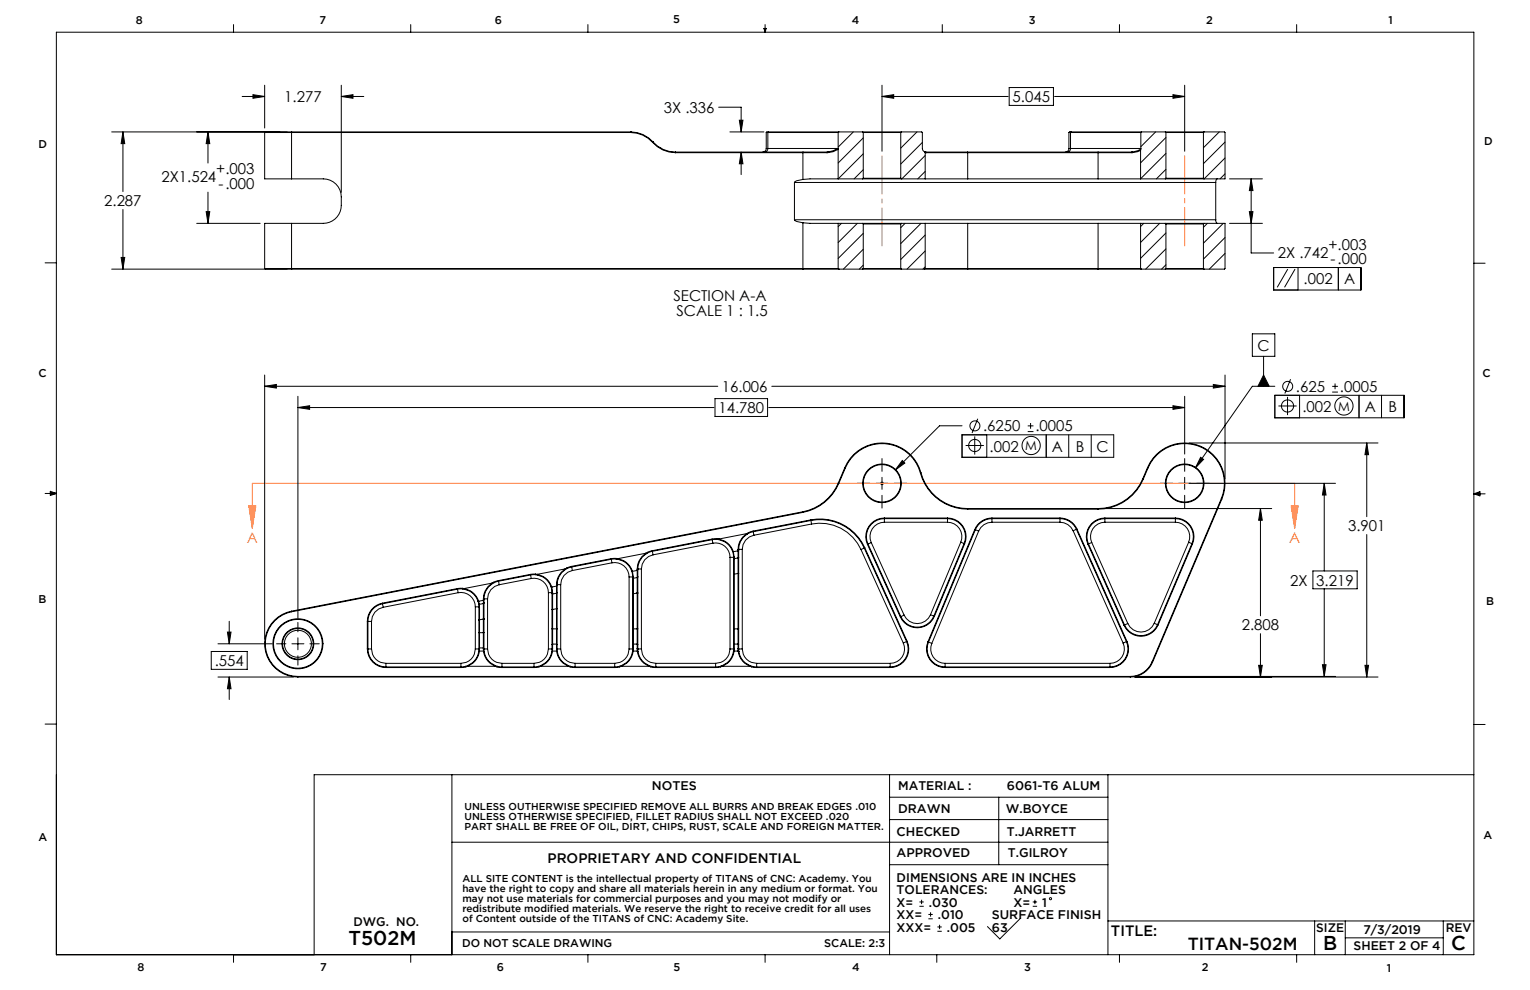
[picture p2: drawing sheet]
<svg xmlns="http://www.w3.org/2000/svg" width="432mm" height="279mm" viewBox="0 0 432 279" stroke-linecap="round" stroke-linejoin="round" font-family="sans-serif">
<g fill="none" stroke="#000" stroke-width=".28">
<path d="M15.9 9.1h400.1v260.3h-400.1zM65.9 6.9v2.2M115.9 6.9v2.2M165.9 6.9v2.2M215.6 8h.6l-.3 1.1zM215.7 8l.2 1.1M215.9 6.9v2.2M216 8l-.1 1.1M265.9 6.9v2.2M315.9 6.9v2.2M365.9 6.9v2.2M31.5 37.2h49.5"/>
<path d="M34.7 37.2l.5 3.3h-1zM34.7 37.2v16.9M58.7 37.2v8.8M58.7 37.2l.5 3.3h-1zM68.3 27.2h6.4M71.4 26.7l3.3 .5-3.3 .5zM74.7 24.1v12M96.3 27.2l3.3-.5v1zM96.3 27.2h6.4M96.3 24.1v30.2M202.8 30.3h6.4v6.9M206 37.2h9.6"/>
<path d="M208.7 33.9h1l-.5 3.3zM248.9 27.2l3.3-.5v1zM248.9 24.1v18.6M248.9 27.2h35.6M284.8 24.7h12.5v5h-12.5zM297.6 27.2h36.7M331 26.7l3.3 .5-3.3 .5zM334.3 24.1v18.6M34.7 59.1v16.9M58.2 59.7h1l-.5 3.3zM58.7 54.2v8.8M209.2 42.9l.5 3.3h-1z"/>
<path d="M209.2 42.9v6.4M347 50.5h9.3M352.6 59.7h1l-.5 3.3zM353.1 50.5v20.9h6.4M353.1 50.5l.5 3.3h-1zM12.7 74.2h3.2M31.5 76h49.5M34.2 72.7h1l-.5 3.3zM55.5 63h17.9M347 63h9.3M359.5 75.5h24.6v6.4h-24.6zM363.4 75.9l-2.9 5.2"/>
<path d="M365.5 75.9l-3 5.2M366.3 75.5v6.4M377.7 75.5v6.4M416 74.3h3.1M353.4 94.2h6.4v6.4h-6.4zM74.7 109l3.3-.5v1zM74.7 109h127.9M74.7 105.8v74.6M84.1 115l3.3-.5v1zM84.1 111.8v62.6M84.1 115h117.4M201.8 112.5h14.8v5h-14.8z"/>
<path d="M216.9 115h117.4M217.8 109h127.9M275.9 118.2l-1.6 4M290.9 119.4v1.6M331 114.5l3.3 .5-3.3 .5zM334.3 111.8v16.4M342.4 108.5l3.3 .5-3.3 .5zM345.7 105.8v29.3M356.6 105.8l1.6 3.2h-3.2zM356.6 100.6v8.4M359.8 111.6h36.4v6.3h-36.4zM359.8 109h-6.4l-16 23.1"/>
<path d="M360.8 114.6h5.1M363.4 112v5.1M364.2 107l-1.6 4.1M366.8 111.6v6.3M376 110.7h1.6M376 109h1.6M376.8 108.2v1.6M383.5 111.6v6.3M389.9 111.6v6.3M12.7 139.3h3.2M14.2 139l1.7 .3M14.2 138.7l1.7 .6-1.7 .5z"/>
<path d="M15.9 139.3l-1.7 .2M241.9 136.4h3.6M247.2 136.4h3.4M248.6 136.1l.7 .7M248.9 129.4v3.6M248.9 134.7v3.4M248.9 139.8v3.6M249.3 136.1l-.7 .7M252.3 136.4h3.6M254.6 130l.8 .7-2.7 2zM271.5 120.2h-6.3l-12.5 12.5M271.5 122.7h42.8v6.4h-42.8z"/>
<path d="M272.5 125.7h5.2M275.1 123.2v5.1M278.5 122.7v6.4M290 121.8h1.7M290 120.2h1.7M295.3 122.7v6.4M301.6 122.7v6.4M308 122.7v6.4M327.4 136.4h3.6M332.6 136.4h44.3M334.3 129.4v3.6M334.3 134.7v3.4"/>
<path d="M334.3 139.8v3.6M335.6 125h53.3M338.8 129.1l.9 .5-2.3 2.5zM373.7 136.4l.5 3.3h-1zM373.7 136.4v24.7M385.7 125l.5 3.3h-1zM385.7 125v20.8M416 139.4h3.1M416 139.4l1.7-.6v1.1zM416 139.4l1.7 .2M417.7 139.1l-1.7 .3M311.2 143.5h47.7"/>
<path d="M355.7 143.5l.5 3.3h-1zM355.7 143.5v30.3M385.7 150.9v40.2M64.2 178.4h1l-.5 3.3zM64.7 175.3v6.4M84.1 175.7v2.6M84.1 180v3.4M355.7 178.8v12.3M370.5 161.1h12.5v5.1h-12.5zM373.7 166.2v24.7M59.6 183.9h10.2v5h-10.2zM61.5 181.7h15.3"/>
<path d="M61.5 191.1h21.3M64.7 191.1v6.3M64.7 191.1l.5 3.3h-1zM78 181.7h2.7M82.4 181.7h3.4M84.1 185.1v2.6M87.5 181.7h2.6M320.2 191.1h68.7M320.2 190.9h56.7M355.2 187.8h1l-.5 3.3zM373.2 187.6h1l-.5 3.3zM385.2 187.8h1l-.5 3.3z"/>
<path d="M12.7 204.4h3.2M127.5 218.6v50.8M251.1 218.6v50.8M312.7 218.6v50.8M416 204.5h3.1M416 218.6h-327.3v50.8M127.5 237.7h185.2M251.1 231.3h61.6M251.1 225h61.6M281.9 225v19M251.1 244h61.6M259.5 255.8h1.2"/>
<path d="M259.5 254.6h1.2M260.1 253.9v1.3M262 259.3h1.2M262 258.1h1.2M262.6 257.5v1.2M288 259.1l-5.8 5.9-3.5-3.5M291.5 255.8h1.2M291.5 254.6h1.2M292.1 253.9v1.3M312.7 259.9h103.3M371 259.9v9.5M379.7 259.9v9.5"/>
<path d="M407.3 259.9v9.5M65.9 269.4v2.2M115.9 269.4v2.2M127.5 263h123.6M165.9 269.4v2.2M215.9 269.4v2.2M264.4 269.4v2.2M264.6 262.8h1.2M264.6 261.6h1.2M265.2 261v1.2M315.9 269.4v2.2M365.9 269.4v2.2"/>
<path d="M379.7 264.7h27.6"/>
<circle cx="363.4" cy="114.6" r="1.71"/>
<circle cx="363.4" cy="109" r="1.41"/>
<circle cx="379.3" cy="114.6" r="2.57"/>
<circle cx="275.1" cy="125.7" r="1.71"/>
<circle cx="275.1" cy="120.2" r="1.41"/>
<circle cx="291" cy="125.7" r="2.57"/>
<circle cx="296.5" cy="253.6" r=".31"/>
</g>
<path d="M70.2 142.8h2l-1 6.3zM71.2 149.1v-12.7h294.2v12.7M364.4 142.8h2l-1 6.3z" fill="none" stroke="#ff8040" stroke-width=".28"/>
<path d="M248.9 44v25.4M334.3 69.4v-25.4" fill="none" stroke="#ff8040" stroke-width=".28" stroke-dasharray="15.2 1.3 1.3 1.3" stroke-dashoffset="4.4"/>
<path d="M356.6 105.8l1.6 3.2h-3.2z" fill="#000"/>
<path d="M70.2 142.8h2l-1 6.3zM364.4 142.8h2l-1 6.3z" fill="#ff8040"/>
<path d="M84.1 115l3.3-.5v1zM331 114.5l3.3 .5-3.3 .5zM338.8 129.1l-1.4 3 2.3-2.5zM64.2 178.4h1l-.5 3.3zM64.7 191.1l.5 3.3h-1zM373.7 136.4l.5 3.3h-1zM373.2 187.6h1l-.5 3.3zM385.2 187.8h1l-.5 3.3zM385.7 125l.5 3.3h-1zM74.7 109l3.3-.5v1zM342.4 108.5l3.3 .5-3.3 .5zM254.6 130l-1.9 2.7 2.7-2zM355.7 143.5l.5 3.3h-1zM355.2 187.8h1l-.5 3.3zM248.9 27.2l3.3-.5v1zM331 26.7l3.3 .5-3.3 .5zM352.6 59.7h1l-.5 3.3zM353.1 50.5l.5 3.3h-1zM58.7 37.2l.5 3.3h-1zM58.2 59.7h1l-.5 3.3zM34.2 72.7h1l-.5 3.3zM34.7 37.2l.5 3.3h-1zM96.3 27.2l3.3-.5v1zM71.4 26.7l3.3 .5-3.3 .5zM209.2 42.9l.5 3.3h-1zM208.7 33.9h1l-.5 3.3z" fill="#000"/>
<g fill="none" stroke="#000" stroke-width=".28">
<path d="M74.7 37.4h7.6M74.7 37.4v13.1h7.6M82.3 37.4h95.7a8.3 8.3 0 0 1 6.2 2.8M82.3 37.4v13.1M82.3 37.2h-7.4l-.2 .2M82.3 37.2h95.7M82.3 37.2v.2M178 37.2h.1M178 37.2a8.5 8.5 0 0 1 6.3 2.9M178 37.2l-.1 .2M216.3 37.4h.4M216.3 37.4v4.5"/>
<path d="M216.7 37.4v4.5M216.7 37.4h19.8M216.9 37.2l-.6 .2M216.9 37.2h26.6M216.9 37.2l-.2 .2M236.5 37.4v13.1M236.7 37.2l-.2 .2M240.8 37.2l-4.3 4.3M243.5 37.2h10.9M243.5 37.2l.1 .2M243.6 37.4h10.6M243.6 37.4v12.9"/>
<path d="M243.6 38.9l-7.1 7.1M254.2 37.4v12.9M254.4 37.2h5.7l.2 .2v4.5l.2 .6 .4 .3M254.4 37.2l-.2 .2M258.8 37.2l-4.6 4.6M301.7 37.4h.4M301.7 37.4v4.5M302.1 37.4h19.9M302.1 37.4v4.5M302.3 37.2l-.6 .2M302.3 37.2h26.6M302.3 37.2l-.2 .2"/>
<path d="M322 37.4v4.5M322.2 37.2l-.2 .2M326.1 37.2l-4.1 4.2M328.9 37.2h10.9M328.9 37.2l.1 .2M329 37.4h10.6M329 37.4v12.9M329 38.8l-7.1 7.2M339.6 37.4v12.9M339.8 37.2h5.8l.1 .2v13.1h-5.9M339.8 37.2l-.2 .2M344.1 37.2l-4.5 4.5"/>
<path d="M82.3 50.5h8.9a5.1 5.1 0 0 1 5.1 5.1 7.2 7.2 0 0 1-1.2 5.6 5.1 5.1 0 0 1-3.9 1.8h-8.9M184.2 40.2h.1M184.2 40.2a8.6 8.6 0 0 0 6.4 2.9M184.3 40.1l-.1 .1M184.3 40.1h.1M184.3 40.1a8.5 8.5 0 0 0 6.3 2.8M186.4 41.8l.2 .1M190.6 43.1h36M190.6 42.9h36M190.7 42.9l-.1 .2M216.3 41.9a1.02 1.02 0 0 1-1.1 1M216.3 41.9h.4"/>
<path d="M216.7 41.9a.98 .98 0 0 1-.9 1M216.7 41.9h19.6M224.2 51.5h118.9M224.2 51.5v10.5M226.6 43.1h6.7M226.6 50.6l-1.8 .4-.6 .5M226.6 43.1v7.5M226.6 42.9h6.8M226.6 42.9v.2M233.3 43.1h.3M233.4 42.9l-.1 .2M233.7 42.9h-.3"/>
<path d="M233.7 42.9l-.1 .2M236.3 41.9l-1.1 .6-1.5 .4M236.3 41.9v.3M236.3 41.9h.1M236.3 41.9l.2 .2M236.3 42.2l-1.1 .6-1.6 .3M236.5 50.5l-9.9 .1M236.5 42.1l-.2 .1M236.5 50.5h7M243.5 50.5h10.9M243.6 50.3h10.6M243.6 50.3l-.1 .2"/>
<path d="M243.6 43.4l-7 7.1M243.6 47.9l-2.6 2.6M254.2 50.3l.2 .2M254.4 50.5h6.7M260.3 40.2l-6.1 6.1M260.9 42.8l.2 .3M260.9 42.8l.3 .1M261.1 43.9l-6.6 6.6M261.1 48.4l-2.1 2.1M261.1 43.1h.2M261.1 50.5h12M261.1 43.1v7.4"/>
<path d="M261.2 42.9h.1M261.2 42.9l.1 .2M261.3 42.9h11.8M261.3 42.9l.1 .2M261.3 43.1h.1M261.4 43.1h57.8M273.1 42.9v7.6M273.1 50.5h36.8M273.1 42.9h36.8M301.7 41.9a1.02 1.02 0 0 1-1 1M301.7 41.9h.4M302.1 41.9a.98 .98 0 0 1-.9 1"/>
<path d="M302.1 41.9h19.9M309.9 50.5h12M309.9 42.9h9.5M309.9 42.9v7.6M319.2 43.1h.3M319.4 42.9l-.2 .2M319.6 42.9l-.1 .2M319.6 42.9h-.2M321.9 42.4l-2.4 .7M321.9 50.5h7M321.9 42.4v8.1M321.9 42.1v.3"/>
<path d="M322 42.1l-2.4 .8M322 41.9v.2M328.9 50.5h10.9M329 50.3h10.6M329 50.3l-.1 .2M329 43.3l-7.1 7.2M329 47.8l-2.6 2.7M339.6 50.3l.2 .2M343.1 51.5v10.5M343.5 50.5l-.3 .3-.1 .7M345.7 40.1l-6.1 6.1M345.7 44.6l-5.9 5.9"/>
<path d="M345.7 49.1l-1.4 1.4M74.7 75.8h7.6M74.7 75.8l.2 .2h7.4M82.3 63h-7.6v12.8M82.3 75.8h144.3M82.3 63v12.8M82.3 75.8v.2M82.3 76h144.3M224.2 62l.6 .5 1.8 .4M224.2 62h118.9M226.6 62.9l9.9 .1M226.6 75.8h9.9"/>
<path d="M226.6 62.9v12.9M226.6 75.8v.2M226.6 76h10.1M236.5 63v12.8M236.5 75.8l.2 .2M236.5 63h7M236.7 76h6.8M237.5 63l-1 1M242 63l-5.5 5.5M243.5 63h10.9M243.5 76h10.9M243.5 63l.1 .2"/>
<path d="M243.6 75.8h10.6M243.6 63.2h10.6M243.6 63.2v12.6M243.6 75.8l-.1 .2M243.6 65.9l-7.1 7M243.6 74.8l-1.1 1.2M243.6 70.4l-5.6 5.6M254.2 63.2v12.6M254.2 75.8l.2 .2M254.4 76h6.5M254.4 63h6.7M254.4 63l-.2 .2"/>
<path d="M255.4 63l-1.2 1.3M259.9 63l-5.7 5.7M260.9 76h12.2M261.1 66.3l-6.9 6.9M261.1 70.8l-5.1 5.2M261.1 75.3l-.6 .7M261.1 75.8h60.8M261.1 63h12M261.1 63v12.8M261.1 75.8l-.2 .2M273.1 63v13M273.1 76h36.8"/>
<path d="M273.1 63h36.8M309.9 63h12M309.9 76h12.2M309.9 63v13M321.9 63v12.8M321.9 63h7M321.9 75.8l.2 .2M322.1 76h6.8M322.8 63l-.9 .9M327.3 63l-5.4 5.4M328.9 63h10.9M328.9 76h10.9"/>
<path d="M328.9 63l.1 .2M329 63.2h10.6M329 75.8h10.6M329 63.2v12.6M329 75.8l-.1 .2M329 74.7l-1.2 1.3M329 65.8l-7.1 7.1M329 70.2l-5.7 5.8M339.6 63.2v12.6M339.6 75.8l.2 .2M339.8 63h5.9v12.8l-.1 .2h-5.8M339.8 63l-.2 .2"/>
<path d="M340.7 63l-1.1 1.2M343.1 62l.1 .7 .3 .3M345.2 63l-5.6 5.6M345.7 67l-6.1 6.1M345.7 71.5l-4.4 4.5M236.6 136.4a13.7 13.7 0 0 1-10 8M236.6 136.4h.1M236.7 136.4a13.8 13.8 0 0 1-10.1 8.2M238.4 132a11.4 11.4 0 0 1 11.3-7 11.4 11.4 0 0 1 10.2 8.4M238.4 132h.2M238.4 132l-1.8 4.4M238.6 132a11.2 11.2 0 0 1 11.1-6.8 11.2 11.2 0 0 1 10 8.3"/>
<path d="M238.6 132l-1.9 4.4M243.5 136.4h.1M259.7 133.5a13.8 13.8 0 0 0 13.4 10.2M259.9 133.4a13.7 13.7 0 0 0 13.2 10.1M259.9 133.4l-.2 .1M322.5 135.2a13.7 13.7 0 0 1-12.6 8.3M322.5 135.2l.1 .1M322.6 135.3a13.8 13.8 0 0 1-12.7 8.4M323.9 132a11.4 11.4 0 0 1 14.9-6.1 11.4 11.4 0 0 1 6 15M323.9 132h.1M323.9 132l-1.4 3.2M324 132a11.2 11.2 0 0 1 14.7-5.9 11.2 11.2 0 0 1 6 14.7"/>
<path d="M324 132l-1.4 3.3M328.9 136.4h.1M161.3 159.8l-1.3 .5M161.3 159.8v.2M172.5 157.7l-11.2 2.1M172.5 157.7v.1M172.5 157.8l.2 1M172.5 157.8l-11.2 2.2M172.7 158.8a4.1 4.1 0 0 1 4.8 4M172.7 158.8l-11.2 2.2M173.9 157.8h-1.4M173.9 157.8h.5"/>
<path d="M173.9 157.6l-1.4 .1M173.9 157.6l.5 .1M173.9 157.6v.2M174.4 157.8a5.1 5.1 0 0 1 3.9 3.3M174.4 157.7a5.3 5.3 0 0 1 4.1 3.5M174.4 157.7v.1M182.3 156.1a5.3 5.3 0 0 0-2.5 4.5M182.3 156.1l-7.9 1.6M182.3 156.1l.1 .2M182.4 156.3a5.1 5.1 0 0 0-2.4 4.1M182.7 155.9l-.4 .2M182.7 155.9l.1 .1"/>
<path d="M182.8 156l-.4 .3M184.1 155.4l-1.4 .5M184.1 155.4v.2M184.1 155.6l-1.3 .4M184.1 155.6l.2 1M184.3 156.6a4.1 4.1 0 0 0-3.3 4M201 152.1l-16.9 3.3M201 152.1v.2M201 152.3l.2 1M201 152.3l-16.9 3.3M201.2 153.3a4.1 4.1 0 0 1 4.8 4M201.2 153.3l-16.9 3.3"/>
<path d="M202.4 152.2l-1.4 .1M202.4 152.2l.5 .1M202.4 152.1h-1.4M202.4 152.1h.5M202.4 152.1v.1M202.9 152.3a5.1 5.1 0 0 1 3.9 3.3M202.9 152.1a5.3 5.3 0 0 1 4.1 3.6M202.9 152.1v.2M206 157.3h1M206 157.3v25.8M206.8 155.6l.2 .1M206.8 155.6h.1"/>
<path d="M206.8 155.6l.2 1.5M207 155.7h.1M207 155.7l.2 1.6M207 157.1l.2 .2M207 157.1v.2M207 157.5v4.5M207 157.3v.2M207 157.3l.2 .1M207 157.5l.2 .2M207.2 157.7v4.3M207.2 157.3v.4M208.3 155.1v.3"/>
<path d="M208.3 157.5v4.3M208.3 155.4v2.1M208.3 155.5l-1.3 .2M208.3 157.5l-1.1 .2M208.5 157.3v4.5M208.5 155h1M208.5 155l-.2 .2M208.5 155v2.3M208.5 155.3l-.2 .1M208.5 157.3l-.2 .2M208.5 154.9l-.2 .2M208.5 154.9v.1"/>
<path d="M209.5 155v28.1M210.8 150.6a5.3 5.3 0 0 0-2.5 4.5M210.8 150.6l-7.9 1.5M210.8 150.6v.1M210.8 150.7a5.1 5.1 0 0 0-2.3 4.2M211.2 150.3l-.4 .3M211.2 150.3l.1 .2M211.3 150.5l-.5 .2M212.5 149.9l-1.3 .4M212.5 149.9l.1 .2M212.6 150.1l-1.3 .4M212.6 150.1l.2 1"/>
<path d="M212.8 151.1a4.1 4.1 0 0 0-3.3 3.9M226.6 144.4v.2M226.6 144.4l-144.3 28.1M226.6 144.6l-144.3 28.1M228.8 146.7a13.8 13.8 0 0 1 15.3 7.9M228.8 146.7l-16.3 3.2M228.8 146.7l.1 .2M228.9 146.9a13.7 13.7 0 0 1 15 7.8M228.9 146.9l.1 1M228.9 146.9l-16.3 3.2M229 147.9a12.6 12.6 0 0 1 14 7.2M229 147.9l-16.2 3.2"/>
<path d="M243 155.1l11.9 26.4M243.9 154.7l-.9 .4M243.9 154.7l12 26.4M244.1 154.6l11.9 26.4M244.1 154.6l-.2 .1M244.8 153.6l9.3 20.5M245 153.5l-.2 .1M245 153.5l9.2 20.5M245.9 153.1l-.9 .4M245.9 153.1l9.3 20.5M249.6 146.2a5.2 5.2 0 0 0-4.8 7.4M249.6 146.4a5.1 5.1 0 0 0-4.6 7.1"/>
<path d="M249.6 146.4v1M249.6 147.4a4.1 4.1 0 0 0-3.7 5.7M249.6 146.2h17.8M249.6 146.4h17.8M249.6 146.2v.2M249.6 147.4h17.8M267.4 146.2a5.2 5.2 0 0 1 4.8 7.3M267.4 146.4a5.1 5.1 0 0 1 4.7 7M267.4 147.4a4.1 4.1 0 0 1 3.8 5.6M267.4 146.4v1M267.4 146.2v.2M271.2 153l.9 .4"/>
<path d="M271.2 153l-8.6 20.5M272.1 153.4l.1 .1M272.1 153.4l-8.5 20.5M272.2 153.5l-8.5 20.5M273.1 143.7h36.8M273.1 143.5v.2M273.1 143.5h36.8M275.1 149.4l-13.2 31.7M275.1 149.4l.2 .1M275.3 149.5l.9 .4M275.3 149.5l-13.3 31.7M276.2 149.9l-13.2 31.7"/>
<path d="M280 146.2a5.3 5.3 0 0 0-4.9 3.2M280 146.4a5.1 5.1 0 0 0-4.7 3.1M280 146.4v1M280 147.4a4.1 4.1 0 0 0-3.8 2.5M280 146.2h19.1M280 146.2v.2M280 146.4h19.1M280 147.4h19.1M299.1 146.2a5.3 5.3 0 0 1 4.8 3.1M299.1 146.4a5.1 5.1 0 0 1 4.7 3M299.1 147.4a4.1 4.1 0 0 1 3.8 2.4M299.1 146.4v1"/>
<path d="M299.1 146.2v.2M302.9 149.8l14.1 31.7M303.8 149.4l-.9 .4M303.8 149.4l14.1 31.7M303.9 149.3l14.2 31.7M303.9 149.3l-.1 .1M307 153.6l10.2 22.9M307.2 153.5l-.2 .1M307.2 153.5l10.2 22.9M308.1 153.1l-.9 .4M308.1 153.1l10.2 22.9M309.9 143.5v.2"/>
<path d="M311.8 146.2a5.2 5.2 0 0 0-4.8 7.4M311.8 146.4a5.1 5.1 0 0 0-4.6 7.1M311.8 146.4v1M311.8 147.4a4.1 4.1 0 0 0-3.7 5.7M311.8 146.2h19.9M311.8 146.4h19.9M311.8 146.2v.2M311.8 147.4h19.9M331.7 146.2a5.2 5.2 0 0 1 4.8 7.3M331.7 146.4a5.1 5.1 0 0 1 4.7 7M331.7 147.4a4.1 4.1 0 0 1 3.8 5.6M331.7 146.4v1"/>
<path d="M331.7 146.2v.2M335.5 153l.9 .4M335.5 153l-9.8 22.9M336.4 153.4l.1 .1M336.4 153.4l-9.7 22.9M336.5 153.5l-9.7 22.9M344.7 140.8l-19.6 46M344.7 140.8l.1 .1M344.8 140.9l-19.5 46M82.3 172.5a9.4 9.4 0 0 0-7.6 10.1 9.4 9.4 0 0 0 9.4 8.5M82.3 172.5v.2M82.3 172.7a9.2 9.2 0 0 0-7.4 9.9 9.2 9.2 0 0 0 9.2 8.3"/>
<path d="M103.7 175.4v7.7M103.7 175.4h.1M103.8 175.4h1.1M103.8 175.4v7.7M104.9 175.4v7.7M107.9 170.2a5.2 5.2 0 0 0-4.2 5.2M107.9 170.2v.2M107.9 170.4a5.1 5.1 0 0 0-4.1 5M107.9 170.4l.2 1M108.1 171.4a4.1 4.1 0 0 0-3.2 4M129.1 166.1l-21.2 4.1M129.1 166.1v.2"/>
<path d="M129.1 166.3l.2 1M129.1 166.3l-21.2 4.1M129.3 167.3a4.1 4.1 0 0 1 4.8 4M129.3 167.3l-21.2 4.1M130.5 166.2l-1.4 .1M130.5 166.2l.5 .1M130.5 166l-1.4 .1M130.5 166l.5 .1M130.5 166v.2M131 166.3a5.1 5.1 0 0 1 3.9 3.3M131 166.1a5.3 5.3 0 0 1 4.1 3.6M131 166.1v.2"/>
<path d="M134.1 171.3h1.1M134.1 171.3v11.8M134.9 169.6l.2 .1M134.9 169.6h.1M134.9 169.6l.2 .8M135.1 169.7h.1M135.1 169.7l.2 .9M135.1 170.4l.2 .2M135.1 170.4l.1 .7M135.2 171.1l.1 .1M135.2 171.1v.2M135.2 178.6v4.4"/>
<path d="M135.2 171.3v3.6M135.2 174.9v3.7M135.2 178.6h1.4M135.2 171.3l.1 .1M135.2 174.9h.1M135.2 175h.1M135.3 170.6v.6M135.3 171.2v.2M135.3 171.4v3.5M135.3 174.9v8M136.4 174.7v8.2M136.4 174.7h.2"/>
<path d="M136.4 174.7l-1.1 .2M136.4 169v.4M136.4 170.3v4.4M136.4 169.4v.9M136.4 169.4l-1.3 .3M136.4 170.3l-1.1 .3M136.6 169v5.7M136.6 178.6v4.4M136.6 169h1M136.6 169l-.2 .2M136.6 174.7v3.9M136.6 169.2l-.2 .2"/>
<path d="M136.6 170.1l-.2 .2M136.6 168.9l-.2 .1M136.6 168.9v.1M137.6 169v14.1M138.9 164.6a5.3 5.3 0 0 0-2.5 4.4M138.9 164.6l-7.9 1.5M138.9 164.6l.1 .1M139 164.7a5.1 5.1 0 0 0-2.4 4.2M139.3 164.3l-.4 .3M139.3 164.3l.1 .2M139.4 164.5l-.4 .2M140.7 163.9l-1.4 .4"/>
<path d="M140.7 163.9v.1M140.7 164l-1.3 .5M140.7 164l.2 1M140.9 165a4.1 4.1 0 0 0-3.3 4M149.7 162.1l-9 1.8M149.7 162.1v.2M149.7 162.3l.2 1M149.7 162.3l-9 1.7M149.9 163.3a4.1 4.1 0 0 1 4.9 4M149.9 163.3l-9 1.7M151.1 162.2l-1.4 .1M151.1 162.2l.5 .1"/>
<path d="M151.1 162l-1.4 .1M151.1 162l.5 .1M151.1 162v.2M151.6 162.3a5.1 5.1 0 0 1 3.9 3.3M151.6 162.1a5.3 5.3 0 0 1 4.1 3.6M151.6 162.1v.2M154.8 167.3h1M154.8 167.3v15.8M155.5 165.6l.3 1.5M155.5 165.6l.2 .1M155.7 165.7h.1M155.7 165.7l.3 1.5"/>
<path d="M155.8 167.1l.2 .1M155.8 167.1v.2M155.8 167.5v4.5M155.8 177.5v4.4M155.8 167.3v.2M155.8 172v5.5M155.8 167.3l.2 .1M155.8 167.5l.2 .1M155.8 172h.2M155.8 177.5h1.4M156 167.6v4.4M156 167.2v.4"/>
<path d="M156 172v9.8M157.1 171.8v10M157.1 171.8h.1M157.1 165v.4M157.1 167.4v4.4M157.1 165.4l-1.4 .3M157.1 165.4v2M157.1 167.4l-1.1 .2M157.2 167.2v4.6M157.2 177.5v4.4M157.2 165h1M157.2 165l-.1 .2"/>
<path d="M157.2 165v2.2M157.2 171.8v5.7M157.2 165.2l-.1 .2M157.2 167.2l-.1 .2M157.2 171.8l-1.2 .2M157.2 164.9l-.1 .1M157.2 164.9v.1M158.2 165v18.1M159.5 160.6a5.3 5.3 0 0 0-2.4 4.4M159.5 160.6l-7.9 1.5M159.5 160.6l.1 .1M159.6 160.7a5.1 5.1 0 0 0-2.4 4.2"/>
<path d="M160 160.3l-.5 .3M160 160.3v.2M160 160.5l-.4 .2M161.3 160l-1.3 .5M161.3 160l.2 1M161.5 161a4.1 4.1 0 0 0-3.3 4M177.5 162.8h1.1M177.5 162.8v20.3M178.3 161.1l.2 .1M178.3 161.1h.1M178.3 161.1l.3 1.6M178.5 161.2h.1"/>
<path d="M178.5 161.2l.2 1.6M178.6 162.7l.1 .1M178.6 162.7v.1M178.6 163.1v4.5M178.6 177.5v4.4M178.6 162.8v.3M178.6 167.6v9.9M178.6 162.8l.1 .2M178.6 163.1l.1 .1M178.6 167.6h.1M178.6 177.5h1.4M178.7 163.2v4.4"/>
<path d="M178.7 162.8v.4M178.7 167.6v14.2M179.8 167.3v14.5M179.8 167.4l-1.1 .2M179.8 167.3h.2M179.8 160.6v.4M179.8 163v4.3M179.8 161v2M179.8 161l-1.3 .2M179.8 163l-1.1 .2M180 162.8v4.5M180 177.5v4.4"/>
<path d="M180 160.6h1M180 160.6l-.2 .2M180 160.6v2.2M180 167.3v10.2M180 160.8l-.2 .2M180 162.8l-.2 .2M180 160.4l-.2 .2M180 160.4v.2M181 160.6v22.5M207 177.5v4.4M207 162v15.5M207 162h.2"/>
<path d="M207 177.5h1.5M207.2 162v19.8M208.3 161.8v20M208.3 161.8h.2M208.5 177.5v4.4M208.5 161.8v15.7M208.5 161.8l-1.3 .2M254.2 174l-.1 .1M255.2 173.6l-1 .4M262.6 173.5l1 .4M262.6 173.5a4.1 4.1 0 0 1-3.7 2.5 4.1 4.1 0 0 1-3.7-2.4M263.6 173.9a5.1 5.1 0 0 1-4.7 3.1 5.1 5.1 0 0 1-4.7-3"/>
<path d="M263.6 173.9l.1 .1M263.7 174a5.2 5.2 0 0 1-4.8 3.2 5.2 5.2 0 0 1-4.8-3.1M317.4 176.4l-.2 .1M318.3 176l-.9 .4M325.7 175.9l1 .4M325.7 175.9a4.1 4.1 0 0 1-3.7 2.5 4.1 4.1 0 0 1-3.7-2.4M326.7 176.3a5.1 5.1 0 0 1-4.6 3.1 5.1 5.1 0 0 1-4.7-3M326.7 176.3l.1 .1M326.8 176.4a5.2 5.2 0 0 1-4.7 3.2 5.2 5.2 0 0 1-4.9-3.1M79.6 181.7h.1M84.1 190.9h234.9M84.1 191.1h234.9"/>
<path d="M84.1 190.9v.2M91 181.7h.1M103.7 183.1a5.2 5.2 0 0 0 5.2 5.3M103.7 183.1h.1M103.8 183.1a5.1 5.1 0 0 0 5.1 5.1M103.8 183.1h1.1M104.9 183.1a4.1 4.1 0 0 0 4 4.1M108.9 187.2v1M108.9 188.4h21.2M108.9 188.2h21.2M108.9 188.2v.2M108.9 187.2h21.2"/>
<path d="M130.1 187.2v1M130.1 188.2v.2M131.4 188l-1.3 .2M131.4 188l.1 .2M131.5 188.2l-1.4 .2M131.9 187.9l-.5 .1M131.9 187.9l.1 .1M132 188l-.5 .2M132 188h7.8M134.1 183.1h1.1M134.1 183.1a4.1 4.1 0 0 1-4 4.1M135.1 183.9l-.4 1.4a5.1 5.1 0 0 1-2.8 2.6"/>
<path d="M135.2 183.3l-.1 .6M135.2 183.1v.2M135.2 183v.1M135.3 183.8l-.2 .8a5.3 5.3 0 0 1-3.1 3.4M135.3 183.7h1.2M135.3 183.7l-.2 .2M135.3 183.7v.1M135.3 183.1v.6M135.3 182.9v.2M135.3 182.9h1.1M135.3 183.1l-.1 .2M135.3 183l-.1 .1"/>
<path d="M135.3 182.9l-.1 .1M136.4 182.9v.2M136.4 183.1l.1 .6M136.4 183.1l.2 .2M136.4 183l.2 .1M136.4 182.9l.2 .1M136.5 183.8l.1 .8a5.3 5.3 0 0 0 3.2 3.4M136.5 183.7v.1M136.5 183.7l.1 .2M136.6 183.1h1M136.6 183v.1M136.6 183.1v.2"/>
<path d="M136.6 183.3v.6M136.6 183.9l.4 1.4a5.1 5.1 0 0 0 2.8 2.6M137.6 183.1a4.1 4.1 0 0 0 4.1 4.1M139.8 188l.5 .2M139.8 187.9l.5 .1M139.8 187.9v.1M140.3 188.2l1.4 .2M140.3 188l1.4 .2M140.3 188v.2M141.7 187.2v1M141.7 188.4h9M141.7 188.2v.2"/>
<path d="M141.7 188.2h9M141.7 187.2h9M150.7 187.2v1M150.7 188.2v.2M152.1 188l-1.4 .2M152.1 188v.2M152.1 188.2l-1.4 .2M152.5 187.9l.1 .1M152.5 187.9l-.4 .1M152.6 188h7.8M152.6 188l-.5 .2M154.8 183.1h1"/>
<path d="M154.8 183.1a4.1 4.1 0 0 1-4.1 4.1M155.7 183.9l-.4 1.4a5.1 5.1 0 0 1-2.8 2.6M155.8 183.3l-.1 .6M155.8 183.1v.2M155.8 181.9v1.2M155.9 183.8l-.2 .8a5.3 5.3 0 0 1-3.1 3.4M155.9 183.7h1.2M155.9 183.7l-.2 .2M155.9 183.7v.1M156 181.8v1.3M156 181.8h1.1M156 183.1l-.1 .6"/>
<path d="M156 183.1l-.2 .2M156 183l-.2 .1M156 181.8l-.2 .1M157.1 181.8v1.3M157.1 183.1v.6M157.1 183.1l.1 .2M157.1 183l.1 .1M157.1 181.8l.1 .1M157.1 183.8l.2 .8a5.3 5.3 0 0 0 3.1 3.4M157.1 183.7v.1M157.1 183.7l.2 .2M157.2 183.1h1"/>
<path d="M157.2 181.9v1.2M157.2 183.1v.2M157.2 183.3l.1 .6M157.3 183.9l.4 1.4a5.1 5.1 0 0 0 2.8 2.6M158.2 183.1a4.1 4.1 0 0 0 4.1 4.1M160.4 188l.5 .2M160.5 187.9l.4 .1M160.5 187.9l-.1 .1M160.9 188.2l1.4 .2M160.9 188l1.4 .2M160.9 188v.2M162.3 187.2v1"/>
<path d="M162.3 188.4h11.2M162.3 188.2v.2M162.3 188.2h11.2M162.3 187.2h11.2M173.5 187.2v1M173.5 188.2v.2M174.8 188l-1.3 .2M174.8 188l.1 .2M174.9 188.2l-1.4 .2M175.3 187.9l-.5 .1M175.3 187.9l.1 .1M175.4 188h7.8"/>
<path d="M175.4 188l-.5 .2M177.5 183.1h1.1M177.5 183.1a4.1 4.1 0 0 1-4 4.1M178.5 183.9l-.4 1.4a5.1 5.1 0 0 1-2.8 2.6M178.6 183.3l-.1 .6M178.6 183.1v.2M178.6 181.9v1.2M178.7 183.8l-.2 .8a5.3 5.3 0 0 1-3.1 3.4M178.7 183.7v.1M178.7 183.7h1.2M178.7 183.7l-.2 .2M178.7 181.8v1.3"/>
<path d="M178.7 181.8h1.1M178.7 183.1v.6M178.7 183.1l-.1 .2M178.7 183l-.1 .1M178.7 181.8l-.1 .1M179.8 181.8v1.3M179.8 183.1l.1 .6M179.8 183.1l.2 .2M179.8 183l.2 .1M179.8 181.8l.2 .1M179.9 183.8l.1 .8a5.3 5.3 0 0 0 3.2 3.4M179.9 183.7v.1"/>
<path d="M179.9 183.7l.2 .2M180 183.1h1M180 181.9v1.2M180 183.1v.2M180 183.3l.1 .6M180.1 183.9l.4 1.4a5.1 5.1 0 0 0 2.7 2.6M181 183.1a4.1 4.1 0 0 0 4.1 4.1M183.2 188l.5 .2M183.2 187.9l.5 .1M183.2 187.9v.1M183.7 188.2l1.4 .2M183.7 188l1.4 .2"/>
<path d="M183.7 188v.2M185.1 187.2v1M185.1 188.4h16.9M185.1 188.2v.2M185.1 188.2h16.9M185.1 187.2h16.9M202 187.2v1M202 188.2v.2M203.3 188l-1.3 .2M203.3 188l.1 .2M203.4 188.2l-1.4 .2M203.8 187.9l-.5 .1"/>
<path d="M203.8 187.9l.1 .1M203.9 188h7.8M203.9 188l-.5 .2M206 183.1h1M206 183.1a4.1 4.1 0 0 1-4 4.1M207 183.9l-.4 1.4a5.1 5.1 0 0 1-2.8 2.6M207 183.3v.6M207 183.1v.2M207 181.9v1.2M207.2 183.8l-.2 .8a5.3 5.3 0 0 1-3.1 3.4M207.2 183.7h1.1M207.2 183.7v.1"/>
<path d="M207.2 183.7l-.2 .2M207.2 181.8v1.3M207.2 181.8h1.1M207.2 183.1v.6M207.2 183.1l-.2 .2M207.2 183l-.2 .1M207.2 181.8l-.2 .1M208.3 181.8v1.3M208.3 183.1v.6M208.3 183.1l.2 .2M208.3 183l.2 .1M208.3 181.8l.2 .1"/>
<path d="M208.3 183.8a5.3 5.3 0 0 0 3.4 4.2M208.3 183.7v.1M208.3 183.7l.2 .2M208.5 183.1h1M208.5 181.9v1.2M208.5 183.1v.2M208.5 183.3v.6M208.5 183.9l.4 1.4a5.1 5.1 0 0 0 2.8 2.6M209.5 183.1a4.1 4.1 0 0 0 4 4.1M211.7 188l.4 .2M211.7 187.9v.1M211.7 187.9l.5 .1"/>
<path d="M212.1 188.2l1.4 .2M212.2 188l1.3 .2M212.2 188l-.1 .2M213.5 187.2v1M213.5 188.4h37.7M213.5 188.2v.2M213.5 188.2h37.7M213.5 187.2h37.7M251.2 187.2v1M251.2 188.2v.2M254.9 181.5a4.1 4.1 0 0 1-3.7 5.7M255.9 181.1a5.1 5.1 0 0 1-4.7 7.1"/>
<path d="M255.9 181.1l-1 .4M256 181a5.2 5.2 0 0 1-4.8 7.4M256 181l-.1 .1M261.9 181.1a5.2 5.2 0 0 0 4.8 7.3M261.9 181.1l.1 .1M262 181.2a5.1 5.1 0 0 0 4.7 7M262 181.2l1 .4M263 181.6a4.1 4.1 0 0 0 3.7 5.6M266.7 187.2v1M266.7 188.4h46.6M266.7 188.2v.2M266.7 188.2h46.6"/>
<path d="M266.7 187.2h46.6M313.3 187.2v1M313.3 188.2v.2M317 181.5a4.1 4.1 0 0 1-3.7 5.7M317.9 181.1a5.1 5.1 0 0 1-4.6 7.1M317.9 181.1l-.9 .4M318.1 181a5.2 5.2 0 0 1-4.8 7.4M318.1 181l-.2 .1M319 190.9v.2M325.1 186.8a6.7 6.7 0 0 1-6.1 4.1M325.1 186.8l.2 .1M325.3 186.9a6.8 6.8 0 0 1-6.3 4.2"/>
<circle cx="248.9" cy="136.4" r="5.3"/>
<circle cx="248.9" cy="136.4" r="5.5"/>
<circle cx="334.3" cy="136.4" r="5.3"/>
<circle cx="334.3" cy="136.4" r="5.5"/>
<circle cx="84.1" cy="181.7" r="4.5"/>
<circle cx="84.1" cy="181.7" r="3.8"/>
<circle cx="84.1" cy="181.7" r="7.1"/>
<circle cx="84.1" cy="181.7" r="6.9"/>
<circle cx="84.1" cy="181.7" r="4.3"/>
</g>
<g font-size="5.6">
<text x="98.3" y="266.6">T502M</text>
<text x="373.4" y="268.2">B</text>
<text x="409.6" y="268.2">C</text>
</g>
<text font-size="4.9" x="335.2" y="268.2">TITAN-502M</text>
<g font-size="4.2">
<text x="80.2" y="28.8">1.277</text>
<text x="285.8" y="28.8">5.045</text>
<text x="187.3" y="31.9">3X .336</text>
<text x="45.6" y="51.5">2X1.524</text>
<text x="61" y="49.2">+.003</text>
<text x="61.6" y="53.3">-.000</text>
<text x="29.4" y="58.2">2.287</text>
<text x="374.9" y="70.5">+.003</text>
<text x="360.6" y="72.8">2X .742</text>
<text x="375.5" y="74.6">-.000</text>
<text x="367.9" y="80.3">.002</text>
<text x="379.3" y="80.3">A</text>
<text x="190.1" y="85.1">SECTION A-A</text>
<text x="190.9" y="89.3">SCALE 1 : 1.5</text>
<text x="354.9" y="99">C</text>
<text x="203.7" y="110.6">16.006</text>
<text x="365.7" y="110.6">.625</text>
<text x="378.2" y="110.6">.0005</text>
<text x="202.8" y="116.6">14.780</text>
<text x="367.6" y="116.3">.002</text>
<text x="385.2" y="116.3">A</text>
<text x="391.9" y="116.3">B</text>
<text x="277.5" y="121.7">.6250</text>
<text x="292.2" y="121.7">.0005</text>
<text x="279.3" y="127.5">.002</text>
<text x="296.9" y="127.5">A</text>
<text x="303.6" y="127.5">B</text>
<text x="309.4" y="127.5">C</text>
<text x="380.4" y="149.9">3.901</text>
<text x="364.1" y="165.3">2X</text>
<text x="371.5" y="165.3">3.219</text>
<text x="350.4" y="177.9">2.808</text>
<text x="60.6" y="188">.554</text>
<text x="313.5" y="264.2">TITLE:</text>
</g>
<g font-size="4.2" fill="#ff8040">
<text x="69.7" y="153.4">A</text>
<text x="363.8" y="153.4">A</text>
</g>
<text font-size="3.9" x="154.5" y="243.5">PROPRIETARY AND CONFIDENTIAL</text>
<g font-size="3.6">
<text x="377.6" y="115.9">M</text>
<text x="289.4" y="127">M</text>
</g>
<g font-size="3.5">
<text x="184" y="223">NOTES</text>
<text x="253.5" y="223.1">MATERIAL :</text>
<text x="284.2" y="223">6061-T6 ALUM</text>
<text x="253.4" y="229.4">DRAWN</text>
<text x="283.8" y="229.4">W.BOYCE</text>
<text x="253" y="235.8">CHECKED</text>
<text x="284.1" y="235.8">T.JARRETT</text>
<text x="253" y="242">APPROVED</text>
<text x="284.5" y="242">T.GILROY</text>
<text x="253.1" y="248.8">DIMENSIONS ARE IN INCHES</text>
<text x="253.1" y="252.3">TOLERANCES:</text>
<text x="253.1" y="255.8">X=</text>
<text x="262.2" y="255.8">.030</text>
<text x="286" y="252.3">ANGLES</text>
<text x="286" y="255.8">X=</text>
<text x="294.2" y="255.8">1</text>
<text x="99.7" y="261.5">DWG. NO.</text>
<text x="253.1" y="262.9">XXX=</text>
<text x="253.1" y="259.4">XX=</text>
<text x="264.7" y="259.4">.010</text>
<text x="267.2" y="262.9">.005</text>
<text x="279.9" y="259.4">SURFACE FINISH</text>
<text x="279.9" y="262.9">63</text>
<text x="371.5" y="263.2">SIZE</text>
<text x="384.8" y="263.5">7/3/2019</text>
<text x="408" y="263.2">REV</text>
<text x="382" y="268.2">SHEET 2 OF 4</text>
</g>
<g font-size="3.2">
<text x="38.3" y="6.8">8</text>
<text x="90.2" y="6.8">7</text>
<text x="139.7" y="6.6">6</text>
<text x="190" y="6.6">5</text>
<text x="240.4" y="6.7">4</text>
<text x="290.4" y="6.8">3</text>
<text x="340.4" y="6.7">2</text>
<text x="391.9" y="6.8">1</text>
<text x="10.9" y="41.7">D</text>
<text x="418.9" y="40.8">D</text>
<text x="10.9" y="106.4">C</text>
<text x="418.4" y="106.5">C</text>
<text x="10.8" y="170.3">B</text>
<text x="419.4" y="170.7">B</text>
<text x="10.8" y="237.3">A</text>
<text x="418.6" y="236.9">A</text>
<text x="130.4" y="267.2">DO NOT SCALE DRAWING</text>
<text x="232.6" y="267.2">SCALE: 2:3</text>
<text x="38.8" y="273.9">8</text>
<text x="90.4" y="273.9">7</text>
<text x="140.2" y="273.9">6</text>
<text x="190.1" y="274">5</text>
<text x="240.5" y="273.9">4</text>
<text x="289" y="274">3</text>
<text x="339.1" y="274">2</text>
<text x="391.4" y="274.2">1</text>
</g>
<g font-size="2.8">
<text x="131.1" y="228.7">UNLESS OUTHERWISE SPECIFIED REMOVE ALL BURRS AND BREAK EDGES .010</text>
<text x="131.1" y="231.6">UNLESS OTHERWISE SPECIFIED, FILLET RADIUS SHALL NOT EXCEED .020</text>
<text x="131.1" y="234.4">PART SHALL BE FREE OF OIL, DIRT, CHIPS, RUST, SCALE AND FOREIGN MATTER.</text>
<text x="130.5" y="248.9">ALL SITE CONTENT is the intellectual property of TITANS of CNC: Academy. You</text>
<text x="130.5" y="251.8">have the right to copy and share all materials herein in any medium or format. You</text>
<text x="130.5" y="254.6">may not use materials for commercial purposes and you may not modify or</text>
<text x="130.5" y="257.4">redistribute modified materials. We reserve the right to receive credit for all uses</text>
<text x="130.5" y="260.2">of Content outside of the TITANS of CNC: Academy Site.</text>
</g>
</svg>
